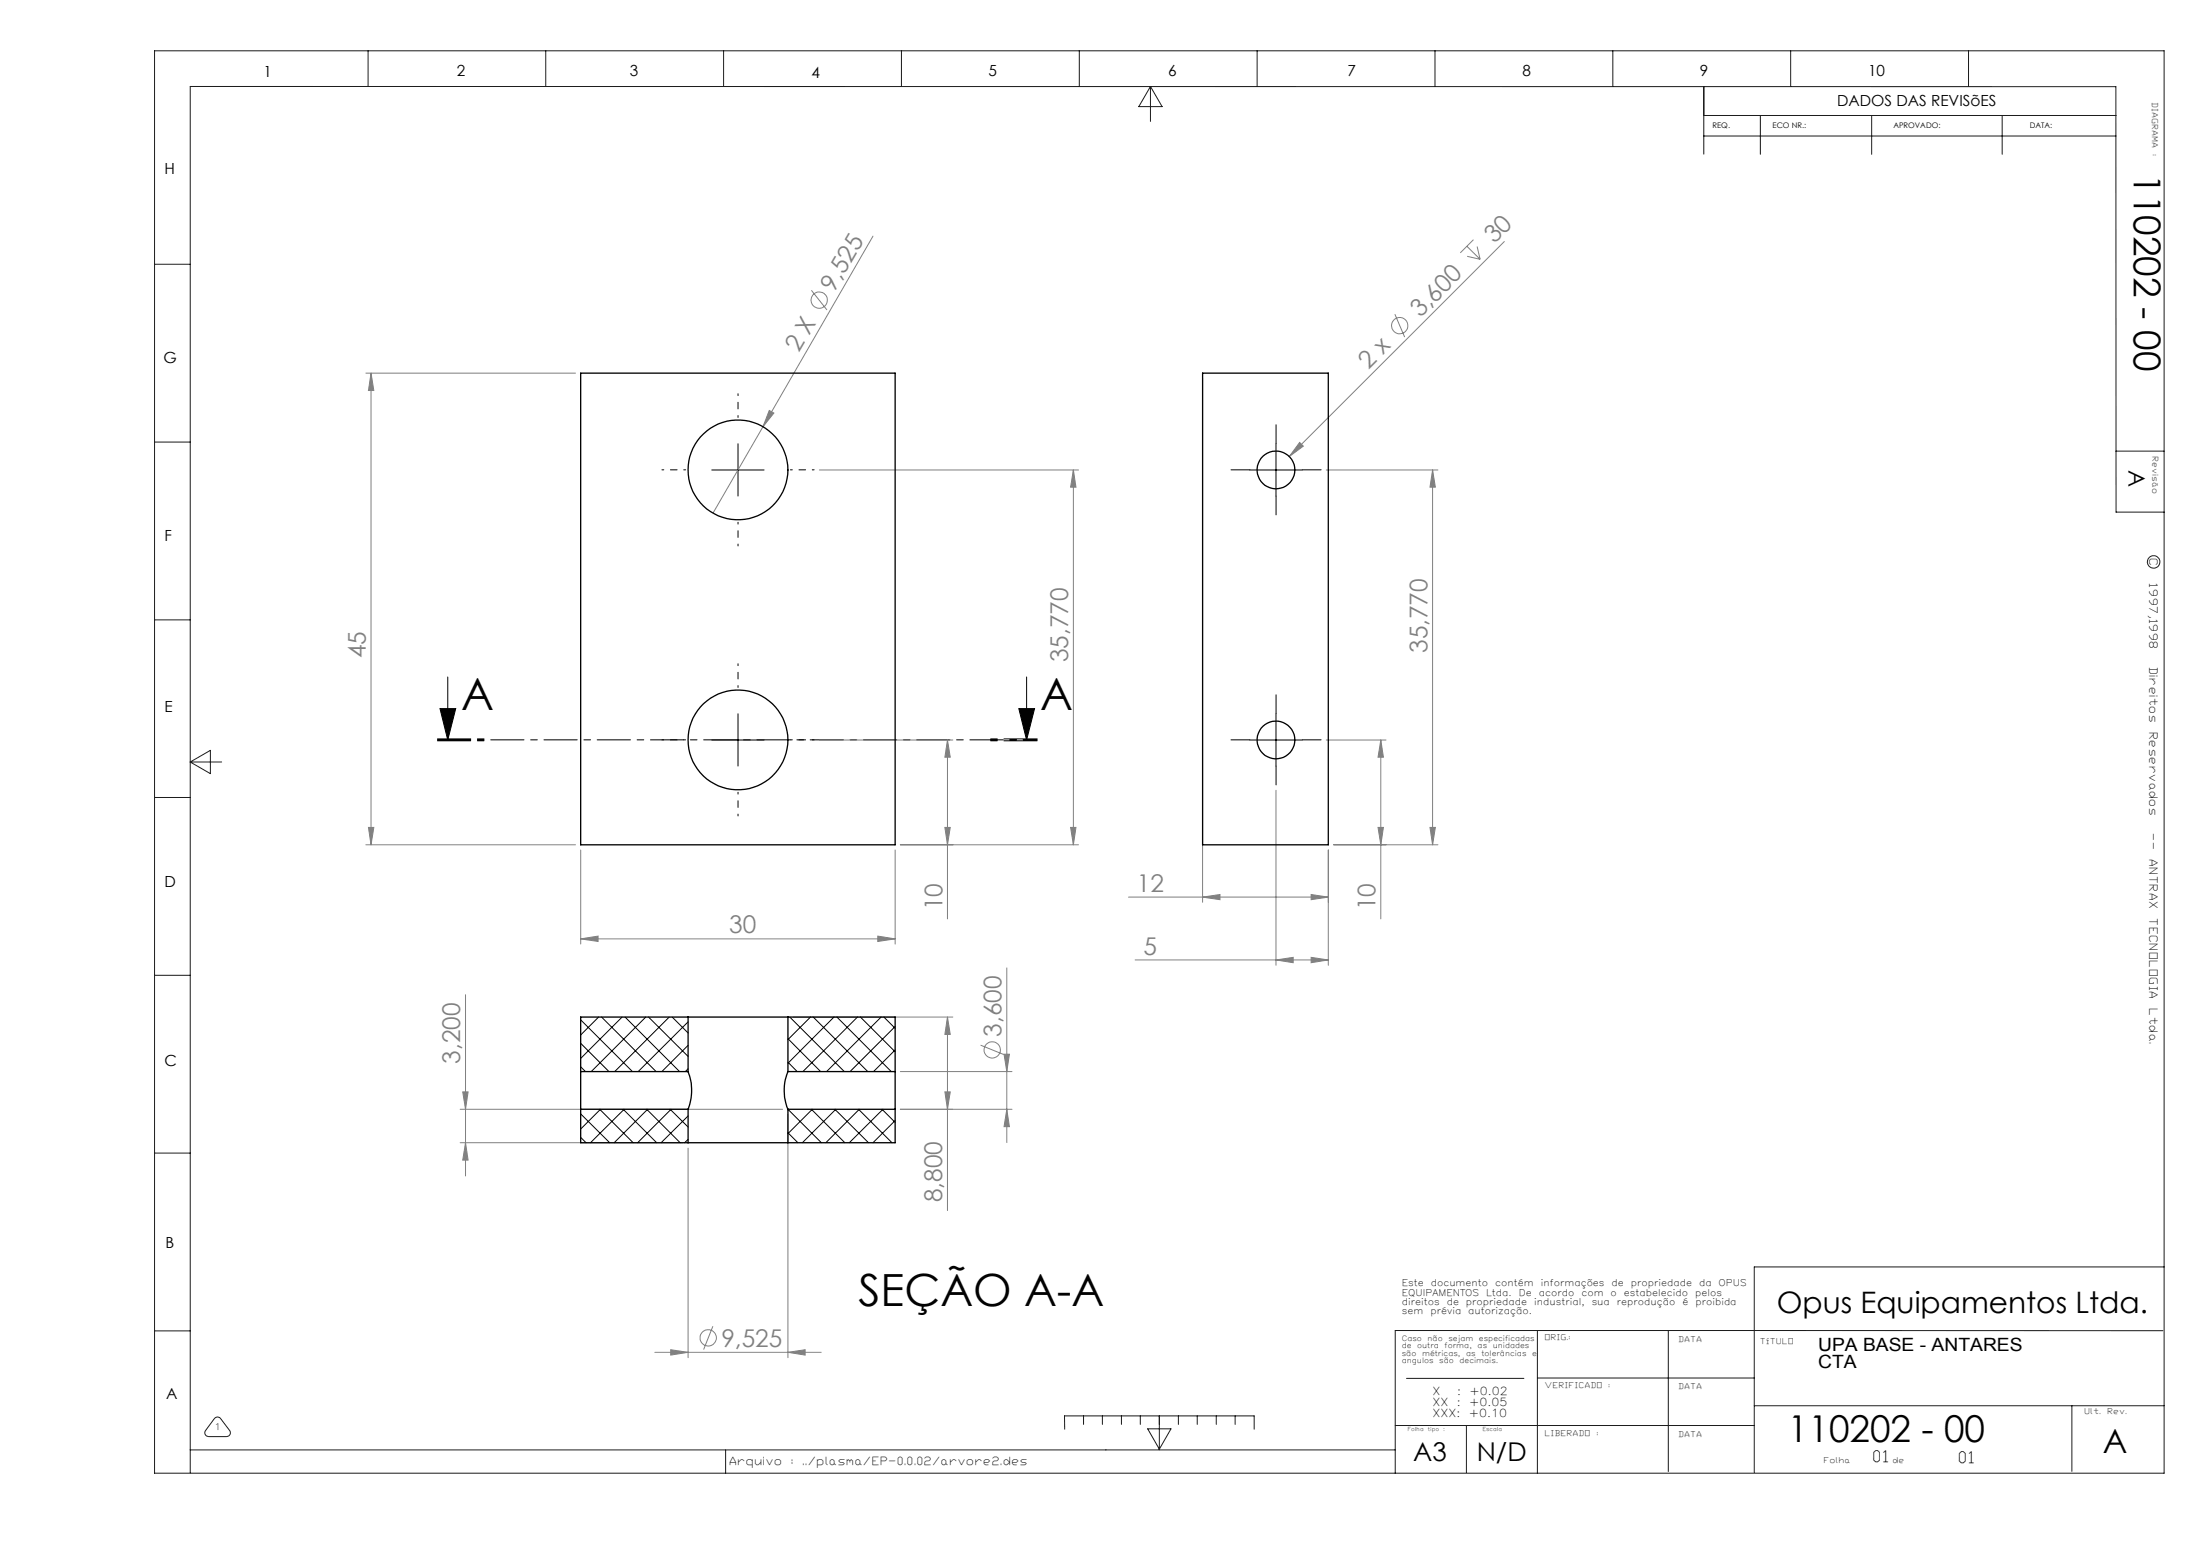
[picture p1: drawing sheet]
<svg xmlns="http://www.w3.org/2000/svg" width="420mm" height="297mm" viewBox="0 0 420 297" stroke-linecap="round" stroke-linejoin="round" font-family="sans-serif">
<g fill="none" stroke="#808080" stroke-width=".19">
<path d="M154.8 55.4l3 3.8M166.6 45.1l-21 36.4M266.2 60l1.8 4.3M279.9 47l2.5 2.5M280 48.9l2.4 .6M281.2 45.8l-2.5 2.5M281.9 47.1l.5 2.4M287.1 46.1l-41.1 41M69.8 71.2h40M70.8 71.2l.5 3.3h-1zM70.8 71.2v90.1M146.8 78.3l.9 .5-2.1 2.7z"/>
<path d="M229.5 72.2v100M145.6 81.5l-9.5 16.4M156.4 89.7h49.4M204.8 89.7l.5 3.3h-1zM204.8 89.7v71.6M248 84.5l.7 .7-2.7 1.9zM253.1 89.7h21.3M273.4 89.7l.5 3.3h-1zM273.4 89.7v71.6M70.3 157.9h1l-.5 3.4zM156.4 141.2h25.4M180.3 157.9h1l-.5 3.4z"/>
<path d="M180.8 141.2l.5 3.3h-1zM180.8 141.2v34.2M204.3 157.9h1l-.5 3.4zM243.5 150.8v33.5M253.1 141.2h11.4M263 157.9h1l-.5 3.4zM263.5 141.2l.5 3.3h-1zM263.5 141.2v34.2M272.9 157.9h1l-.5 3.4zM69.8 161.3h40M110.8 179.2l3.3-.5v1zM110.8 162.2v18"/>
<path d="M110.8 179.2h60M167.5 178.7l3.3 .5-3.3 .5zM170.8 162.2v18M171.8 161.3h34M215.3 171.2h38.2M229.5 171.2l3.3-.5v1zM250.2 170.7l3.3 .5-3.3 .5zM253.5 162.2v22.1M254.5 161.3h19.9M88.8 189.9v34.6M151.3 194.1h30.5M180.8 194.1l.5 3.3h-1z"/>
<path d="M180.8 194.1v37M187.1 199.5l4.5 1.8M192.1 184.7v33.4M216.6 183.2h36.9M243.5 183.2l3.3-.5v1.1zM250.2 182.7l3.3 .5-3.3 .6zM87.8 211.7h61.5M87.8 218.1h42.5M88.3 208.4h1l-.5 3.3zM88.8 218.1l.5 3.3h-1zM131.3 219.1v40M150.4 212.7v46.4"/>
<path d="M171.8 211.7h21.3M171.8 204.5h21.3M180.3 208.4h1l-.5 3.3zM191.6 201.2h1l-.5 3.3zM192.1 211.7l.5 3.3h-1zM125 258.1h31.7M128 257.6l3.3 .5-3.3 .6zM136 253.1l-1.7 4.5M150.4 258.1l3.2-.5v1.1z"/>
<circle cx="156.3" cy="57.3" r="1.56"/>
<circle cx="267.1" cy="62.1" r="1.56"/>
<circle cx="189.3" cy="200.4" r="1.55"/>
<circle cx="135.1" cy="255.4" r="1.55"/>
</g>
<path d="M135.8 89.7h10M140.8 84.7v10M238.5 89.7h10M243.5 84.7v10M84 135.3h3l-1.6 5.9zM85.4 129.2v12M140.8 136.2v10M194.4 135.3h3l-1.5 5.9zM195.9 129.2v12M243.5 136.2v10M135.8 141.2h10M238.5 141.2h10" fill="none" stroke="#000" stroke-width=".19"/>
<g fill="none" stroke="#191924" stroke-width=".19">
<path d="M29.5 9.7h383.5v271.5h-383.5zM70.2 9.7v6.8M104.1 9.7v6.8M138.1 9.7v6.8M172 9.7v6.8M206 9.7v6.8M219.5 16.5v6.7M219.5 16.5l2.3 3.9h-4.5zM239.9 9.7v6.8M273.8 9.7v6.8M307.8 9.7v6.8M325.1 16.5v12.9"/>
<path d="M341.7 9.7v6.8M375.6 9.7v6.8M325.1 22h78.7M325.1 26h78.7M335.9 22v7.5M357.2 22v7.5M382.1 22v7.5M29.5 50.4h6.8M29.5 84.4h6.8M403.8 86.1h9.2M413 97.8h-9.2v-81.3h-367.5v264.6M29.5 118.3h6.8"/>
<path d="M29.5 152.2h6.8M36.3 145.4h6M36.3 145.4l3.8-2.2v4.5zM29.5 186.2h6.8M29.5 220.1h6.8M29.5 254h6.8M293.4 254v27.2M318.3 254v26.9M412.7 254h-146.5v27.2M413 241.8h-78.2v39.3M36.3 276.8h229.9M40.9 270.8a.74 .74 0 0 1 1.2 0l1.7 2.2a.72 .72 0 0 1 .1 .8 .72 .72 0 0 1-.6 .4h-3.5a.73 .73 0 0 1-.6-1.2z"/>
<path d="M138.5 276.8v4.4M203.2 272.8l-.1-2.5h36.2v2.5M206.8 270.3v1.6M210.4 270.3v1.6M214 270.3v1.6M217.6 270.3v1.6M219 272.7h4.4l-2.2 3.9zM221.2 270.3v6.4M224.9 270.3v1.6M228.5 270.3v1.6M232.1 270.3v1.6M235.7 270.3v1.6"/>
<path d="M266.2 272.1h68.6M268.4 263.1h22.4M279.8 272.1v9M293.4 263h41.4M334.8 268.3h78.2M395.4 268.3v12.5"/>
<circle cx="411" cy="107.2" r="1.19"/>
</g>
<path d="M238.5 89.7h-3.6M243.5 84.7v-3.6M243.5 94.7v3.6M248.5 89.7h3.6M243.5 136.2v-3.6M238.5 141.2h-3.6M243.5 146.2v3.6M248.5 141.2h3.6" fill="none" stroke="#000" stroke-width=".19" stroke-dasharray="15.2 1.3 1.3 1.3"/>
<path d="M140.8 79.7v-4.5M130.8 89.7h-4.5M140.8 99.7v4.5M150.8 89.7h4.6M140.8 131.2v-4.5M130.8 141.2h-4.5M140.8 151.2v4.5M150.8 141.2h4.6" fill="none" stroke="#000" stroke-width=".19" stroke-dasharray="15.2 1.3 1.3 1.3" stroke-dashoffset="14.9"/>
<path d="M83.5 141.2h114.4M83.5 141.4h10M83.5 141h10M197.9 141.4h-10M197.9 141h-10" fill="none" stroke="#000" stroke-width=".19" stroke-dasharray="6.3 1.3 1.3 1.3"/>
<path d="M84 135.3h3l-1.6 5.9zM194.4 135.3h3l-1.5 5.9z" fill="#000"/>
<g fill="#808080">
<path d="M248 84.5l.7 .7-2.7 1.9z"/>
<path d="M146.8 78.3l.9 .5-2.1 2.7z"/>
<path d="M250.2 170.7l3.3 .5-3.3 .5zM229.5 171.2l3.3-.5v1zM250.2 182.7l3.3 .5-3.3 .6zM243.5 183.2l3.3-.5v1.1z"/>
<path d="M110.8 179.2l3.3-.5v1zM167.5 178.7l3.3 .5-3.3 .5zM128 257.6l3.3 .5-3.3 .6zM150.4 258.1l3.2-.5v1.1z"/>
<path d="M180.3 157.9h1l-.5 3.4zM180.8 141.2l.5 3.3h-1zM204.3 157.9h1l-.5 3.4zM204.8 89.7l.5 3.3h-1zM70.3 157.9h1l-.5 3.4zM70.8 71.2l.5 3.3h-1zM272.9 157.9h1l-.5 3.4zM273.4 89.7l.5 3.3h-1zM263 157.9h1l-.5 3.4zM263.5 141.2l.5 3.3h-1zM180.3 208.4h1l-.5 3.3zM180.8 194.1l.5 3.3h-1z"/>
<path d="M88.3 208.4h1l-.5 3.3zM88.8 218.1l.5 3.3h-1zM191.6 201.2h1l-.5 3.3zM192.1 211.7l.5 3.3h-1z"/>
</g>
<g fill="none" stroke="#000" stroke-width=".25">
<path d="M110.8 71.2h60v90.1h-60zM229.5 71.2h24v90.1h-24zM131.3 194.1h19.1M131.3 194.1h-20.5v10.4M131.3 194.1v10.4M150.4 194.1h20.4v10.4M150.4 194.1v10.4M110.8 204.5v7.2M110.8 211.7v6.4h20.5M110.8 211.7h20.5M110.8 204.5h20.5M131.3 204.5a9.9 9.9 0 0 1 0 7.2"/>
<path d="M131.3 218.1h19.1M131.3 211.7v6.4M150.4 204.5a9.4 9.4 0 0 0 0 7.2M150.4 211.7v6.4M150.4 211.7h20.4M150.4 204.5h20.4M170.8 204.5v7.2M170.8 211.7v6.4h-20.4"/>
<circle cx="140.8" cy="89.7" r="9.5"/>
<circle cx="243.5" cy="89.7" r="3.6"/>
<circle cx="140.8" cy="141.2" r="9.5"/>
<circle cx="243.5" cy="141.2" r="3.6"/>
</g>
<g fill="none" stroke="#000" stroke-width=".19">
<path d="M110.8 199.1l5.4 5.4M110.8 194.7l9.9 9.8M114.2 194.1l-3.4 3.5M114.8 194.1l10.4 10.4M118.7 194.1l-7.9 7.9M119.3 194.1l10.4 10.4M123.2 194.1l-10.4 10.4M123.8 194.1l7.5 7.5M127.7 194.1l-10.4 10.4M128.3 194.1l3 3.1M131.3 195l-9.5 9.5M131.3 199.5l-5 5"/>
<path d="M150.4 198.3l6.2 6.2M150.7 194.1l10.4 10.4M154.7 194.1l-4.3 4.3M155.2 194.1l10.4 10.4M159.1 194.1l-8.7 8.8M159.7 194.1l10.4 10.4M163.6 194.1l-10.4 10.4M164.2 194.1l6.6 6.7M168.1 194.1l-10.4 10.4M168.7 194.1l2.1 2.2M170.8 195.9l-8.6 8.6M110.8 203.6l.9 .9"/>
<path d="M110.8 217.1l1 1M110.8 212.6l5.5 5.5M114.4 211.7l6.4 6.4M114.6 211.7l-3.8 3.8M118.9 211.7l6.4 6.4M119.1 211.7l-6.4 6.4M123.4 211.7l6.4 6.4M123.6 211.7l-6.4 6.4M127.9 211.7l3.4 3.4M128.1 211.7l-6.4 6.4M131.3 204l-.5 .5M131.3 213l-5.1 5.1"/>
<path d="M131.3 217.5l-.7 .6M150.4 202.7l1.7 1.8M150.4 216.2l1.9 1.9M150.4 211.7l6.3 6.4M150.5 211.7l-.1 .2M154.8 211.7l6.4 6.4M155 211.7l-4.6 4.7M159.3 211.7l6.4 6.4M159.5 211.7l-6.4 6.4M163.8 211.7l6.4 6.4M164 211.7l-6.4 6.4M168.3 211.7l2.5 2.5"/>
<path d="M168.5 211.7l-6.4 6.4M170.8 200.4l-4.1 4.1M170.8 213.9l-4.2 4.2"/>
</g>
<g font-size="8.5">
<text x="88" y="135.4">A</text>
<text x="198.5" y="135.4">A</text>
<text x="163.8" y="249.2">SEÇÃO A-A</text>
</g>
<g font-size="7.1">
<text x="407.2" y="33.2" transform="rotate(90 407.2 33.2)">110202 - 00</text>
<text x="341.2" y="275.3">110202 - 00</text>
</g>
<text font-size="6.3" x="401.3" y="277.4">A</text>
<text font-size="5.6" x="339.1" y="250.7">Opus Equipamentos Ltda.</text>
<g font-size="4.9">
<text x="269.7" y="278.9">A3</text>
<text x="281.8" y="278.9">N/D</text>
</g>
<g font-size="4.7" fill="#808080">
<text x="285.2" y="46.6" transform="rotate(-45 285.2 46.6)">30</text>
<text x="159.1" y="55.9" transform="rotate(-60 159.1 55.9)">9,525</text>
<text x="271.1" y="60.7" transform="rotate(-45 271.1 60.7)">3,600</text>
<text x="152.5" y="67.4" transform="rotate(-60 152.5 67.4)">2 X</text>
<text x="261.1" y="70.6" transform="rotate(-45 261.1 70.6)">2 x</text>
<text x="69.8" y="125.7" transform="rotate(-90 69.8 125.7)">45</text>
<text x="272.4" y="124.6" transform="rotate(-90 272.4 124.6)">35,770</text>
<text x="203.8" y="126.4" transform="rotate(-90 203.8 126.4)">35,770</text>
<text x="179.8" y="173.8" transform="rotate(-90 179.8 173.8)">10</text>
<text x="216.9" y="170.2">12</text>
<text x="262.5" y="173.8" transform="rotate(-90 262.5 173.8)">10</text>
<text x="139.1" y="178.2">30</text>
<text x="218.2" y="182.2">5</text>
<text x="191.1" y="197.9" transform="rotate(-90 191.1 197.9)">3,600</text>
<text x="87.8" y="203" transform="rotate(-90 87.8 203)">3,200</text>
<text x="179.8" y="229.5" transform="rotate(-90 179.8 229.5)">8,800</text>
<text x="137.6" y="257.1">9,525</text>
</g>
<text font-size="4.4" x="406.2" y="89.7" transform="rotate(90 406.2 89.7)">A</text>
<g font-size="3.5">
<text x="346.9" y="257.8">UPA BASE - ANTARES</text>
<text x="346.9" y="261.1">CTA</text>
</g>
<g font-size="3">
<text x="357.6" y="279.1">01</text>
<text x="373.9" y="279.2">01</text>
</g>
<g font-size="2.9">
<text x="50.3" y="14.7">1</text>
<text x="87.2" y="14.6">2</text>
<text x="120.2" y="14.6">3</text>
<text x="154.8" y="15">4</text>
<text x="188.7" y="14.6">5</text>
<text x="222.9" y="14.6">6</text>
<text x="257.1" y="14.6">7</text>
<text x="290.5" y="14.6">8</text>
<text x="324.4" y="14.6">9</text>
<text x="356.5" y="14.4">10</text>
<text x="350.6" y="20.3">DADOS DAS REVISõES</text>
<text x="31.4" y="33.1">H</text>
<text x="31.2" y="69.4">G</text>
<text x="31.4" y="103.3">F</text>
<text x="31.4" y="135.8">E</text>
<text x="31.4" y="169.4">D</text>
<text x="31.4" y="203.4">C</text>
<text x="31.6" y="238.2">B</text>
<text x="31.7" y="267">A</text>
</g>
<g font-size="2.1">
<text x="410.2" y="106.7" transform="rotate(90 410.2 106.7)">C</text>
<text x="410.2" y="111.6" transform="rotate(90 410.2 111.6)">1997,1998</text>
<text x="410.2" y="127.5" transform="rotate(90 410.2 127.5)">Direitos</text>
<text x="410.2" y="139.9" transform="rotate(90 410.2 139.9)">Reservados</text>
<text x="410.2" y="159.3" transform="rotate(90 410.2 159.3)">--</text>
<text x="410.2" y="164.1" transform="rotate(90 410.2 164.1)">ANTRAX</text>
<text x="410.2" y="175.4" transform="rotate(90 410.2 175.4)">TECNOLOGIA</text>
<text x="410.2" y="192.7" transform="rotate(90 410.2 192.7)">Ltda.</text>
<text x="273.3" y="266.3">X</text>
<text x="273.3" y="268.4">XX</text>
<text x="278" y="268.4">:</text>
<text x="278.1" y="266.3">:</text>
<text x="280.3" y="268.4">+0.05</text>
<text x="280.4" y="266.3">+0.02</text>
<text x="273.3" y="270.5">XXX:</text>
<text x="280.3" y="270.5">+0.10</text>
<text x="139.3" y="279.7">Arquivo</text>
<text x="151.2" y="279.7">:</text>
<text x="153.3" y="279.7">../plasma/EP-0.0.02/arvore2.des</text>
</g>
<g font-size="1.8">
<text x="267.5" y="245.6">Este</text>
<text x="273" y="245.6">documento</text>
<text x="285.3" y="245.6">contém</text>
<text x="294" y="245.6">informações</text>
<text x="307.5" y="245.6">de</text>
<text x="311.2" y="245.6">propriedade</text>
<text x="324.2" y="245.6">da</text>
<text x="328" y="245.6">OPUS</text>
<text x="267.5" y="247.3">EQUIPAMENTOS</text>
<text x="267.5" y="249.1">direitos</text>
<text x="267.5" y="250.8">sem</text>
<text x="273" y="250.8">prévia</text>
<text x="276.1" y="249.1">de</text>
<text x="279.7" y="249.1">propriedade</text>
<text x="280.2" y="250.8">autorização.</text>
<text x="283.6" y="247.3">Ltda.</text>
<text x="289.8" y="247.3">De</text>
<text x="292.7" y="249.1">industrial,</text>
<text x="293.6" y="247.3">acordo</text>
<text x="301.8" y="247.3">com</text>
<text x="303.7" y="249.1">sua</text>
<text x="307.4" y="247.3">o</text>
<text x="308.5" y="249.1">reprodução</text>
<text x="309.9" y="247.3">estabelecido</text>
<text x="321" y="249.1">é</text>
<text x="323.5" y="247.3">pelos</text>
<text x="323.5" y="249.1">proibida</text>
</g>
<text font-size="1.7" x="40.9" y="273">1</text>
<g font-size="1.5">
<text x="410.7" y="19.7" transform="rotate(90 410.7 19.7)">DIAGRAMA</text>
<text x="326.8" y="24.4">REQ.</text>
<text x="338.3" y="24.4">ECO NR.:</text>
<text x="361.3" y="24.4">APROVADO:</text>
<text x="387.3" y="24.4">DATA:</text>
<text x="410.7" y="29.6" transform="rotate(90 410.7 29.6)">:</text>
<text x="410.7" y="87.3" transform="rotate(90 410.7 87.3)">Revisão</text>
<text x="294.9" y="255.8">ORIG.:</text>
<text x="320.4" y="256.1">DATA</text>
<text x="336" y="256.6">TÍTULO</text>
<text x="294.9" y="265">VERIFICADO</text>
<text x="307.1" y="265">:</text>
<text x="320.4" y="265.2">DATA</text>
<text x="397.9" y="270">Ult.</text>
<text x="402.3" y="270">Rev.</text>
<text x="294.9" y="274">LIBERADO</text>
<text x="304.8" y="274">:</text>
<text x="320.4" y="274.2">DATA</text>
<text x="348.2" y="279.2">Folha</text>
<text x="361.3" y="279.2">de</text>
</g>
<g font-size="1.4">
<text x="267.5" y="256">Caso</text>
<text x="267.5" y="257.4">de</text>
<text x="270.4" y="257.4">outra</text>
<text x="272.4" y="256">não</text>
<text x="275.7" y="257.4">forma,</text>
<text x="276.4" y="256">sejam</text>
<text x="282" y="257.4">as</text>
<text x="282.2" y="256">especificadas</text>
<text x="284.9" y="257.4">unidades</text>
<text x="267.5" y="258.8">são</text>
<text x="267.5" y="260.2">angulos</text>
<text x="271.4" y="258.8">métricas,</text>
<text x="274.7" y="260.2">são</text>
<text x="278.5" y="260.2">decimais.</text>
<text x="279.8" y="258.8">as</text>
<text x="282.7" y="258.8">tolerâncias</text>
<text x="292.4" y="258.8">e</text>
</g>
<g font-size="1">
<text x="268.6" y="273.1">Folha</text>
<text x="272.5" y="273.1">tipo</text>
<text x="275.4" y="273.1">:</text>
<text x="282.9" y="273.1">Escala</text>
</g>
</svg>
